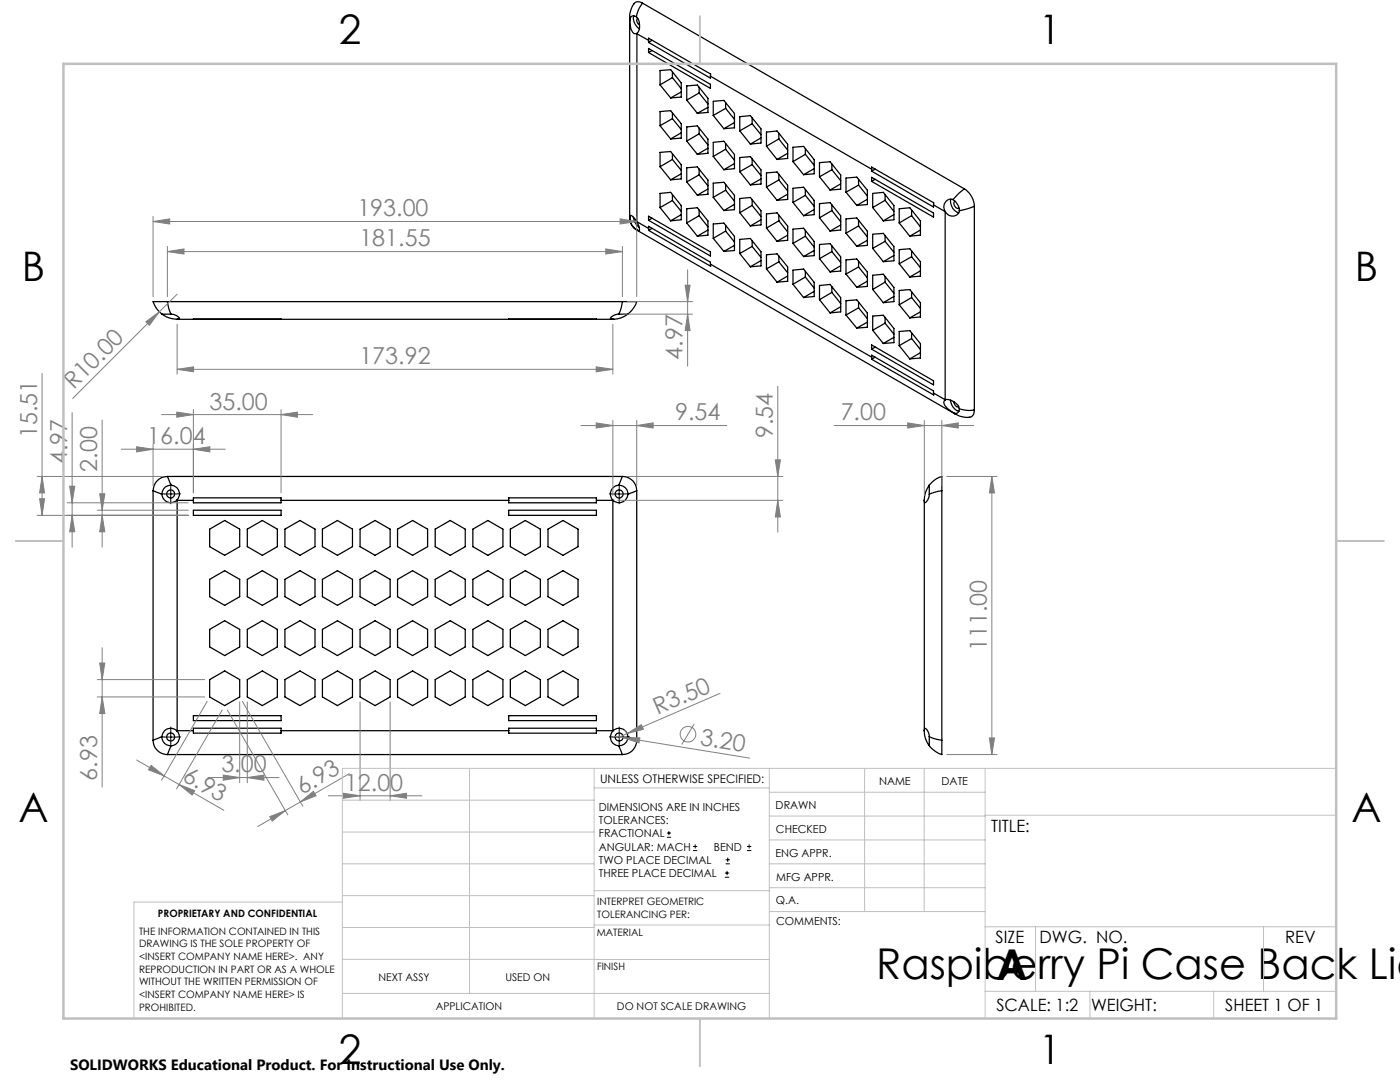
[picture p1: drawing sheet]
<svg xmlns="http://www.w3.org/2000/svg" width="279mm" height="216mm" viewBox="0 0 279 216" stroke-linecap="round" stroke-linejoin="round" font-family="sans-serif">
<g fill="none" stroke="#000" stroke-width=".25">
<path d="M125.7 3.5v.6M125.7 3.5v39.9M125.7 4.1v.7a2.55 2.55 0 0 0 .8 1.9h.6M126.5 3.2a2.47 2.47 0 0 0 1.1 2.6M126.5 .7l-.6 1.4-.2 1.4M127 3.4a2.65 2.65 0 0 1 .1 3.3M127 3.4l-.4-.2a.74 .74 0 0 0-.9 .9M127.1 6.7l2.3 1.3M127.1 6.7v37.6M127.2 3.7a.93 .93 0 0 0 .4 1.3M128.2 .6l-.8 1.5-.4 1.3M128.2 .6a1.18 1.18 0 0 0-1.7 .2"/>
<path d="M128.2 .6l64.2 37.1M129.4 8v-.4l12.4 7.2v.4M129.4 9.7l12.4 7.1v.8l-12.4-7.1zM129.4 8v.5M129.4 8.5l12.4 7.1v-.4M130.1 8l-.7 .5M130.1 10.1l-.7 .4M131.7 16.9v-2.8l2.1-.2 2.2 2.6v2.9l-2.2 .1M131.7 16.9l2.1 2.6M134.2 15.5l-2.5 1.4M134.2 14.4v1.1M134.2 15.5l1.8 2.2"/>
<path d="M136 18.3l-2.2 1.2M137.1 20v-2.9l2.1-.1 2.1 2.6v2.8l-2.1 .2M137.1 20l2.1 2.6M139.5 18.6l-2.4 1.4M139.5 17.4v1.2M139.5 18.6l1.8 2.1M141.8 15.2l32.2 18.6M131.7 25.1v-2.8l2.1-.2 2.2 2.6v2.9l-2.2 .1M131.7 33.3v-2.9l2.1-.2 2.2 2.7v2.8l-2.2 .2M131.7 25.1l2.1 2.6M131.7 33.3l2.1 2.6M134.2 22.5v1.2"/>
<path d="M134.2 30.7v1.1M134.2 38.8v1.2M134.2 23.7l-2.5 1.4M134.2 23.7l1.8 2.2M134.2 31.8l-2.5 1.5M134.2 31.8l1.8 2.2M136 26.5l-2.2 1.2M136 34.7l-2.2 1.2M137.1 28.2v-2.9l2.1-.2 2.1 2.7v2.8l-2.1 .2M137.1 36.3v-2.8l2.1-.2 2.1 2.6v2.9l-2.1 .1M137.1 28.2l2.1 2.6M137.1 36.3l2.1 2.6"/>
<path d="M139.5 25.6v1.1M139.5 33.7v1.2M139.5 26.7l-2.4 1.5M139.5 26.7l1.8 2.2M139.5 34.9l-2.4 1.4M139.5 34.9l1.8 2.2M141.3 21.4l-2.1 1.2M141.3 29.6l-2.1 1.2M141.3 37.7l-2.1 1.2M142.3 23v-2.8l2.2-.2 2.1 2.6v2.9l-2.1 .2M142.3 31.2v-2.8l2.2-.2 2.1 2.6v2.9l-2.1 .2M142.3 39.4v-2.9l2.2-.1 2.1 2.6v2.8l-2.1 .2"/>
<path d="M142.3 31.2l2.2 2.7M142.3 23l2.2 2.7M142.3 39.4l2.2 2.6M144.8 21.6l-2.5 1.4M144.8 20.5v1.1M144.8 28.6v1.2M144.8 36.8v1.2M144.8 21.6l1.8 2.2M144.8 29.8l-2.5 1.4M144.8 29.8l1.8 2.2M144.8 38l-2.5 1.4M144.8 38l1.8 2.1"/>
<path d="M146.6 24.4l-2.1 1.3M146.6 32.6l-2.1 1.3M147.6 34.3l2.2 2.6M147.6 26.1v-2.8l2.2-.2 2.1 2.6v2.8l-2.1 .3M147.6 34.3v-2.9l2.2-.1 2.1 2.6v2.8l-2.1 .2M147.6 26.1l2.2 2.7M150.1 24.7l-2.5 1.4M150.1 23.5v1.2M150.1 31.7v1.1M150.1 39.9v1.1M150.1 24.7l1.8 2.2M150.1 32.8l-2.5 1.5"/>
<path d="M150.1 32.8l1.8 2.2M151.9 27.5l-2.1 1.3M151.9 35.7l-2.1 1.2M153 37.3l2.1 2.7M153 29.2v-2.8l2.1-.3 2.1 2.7v2.8l-2.1 .2M153 37.3v-2.8l2.1-.2 2.1 2.7v2.8l-2.1 .2M153 29.2l2.1 2.6M155.4 27.7l-2.4 1.5M155.4 26.6v1.1M155.4 34.7v1.2M155.4 27.7l1.8 2.3M155.4 35.9l-2.4 1.4"/>
<path d="M155.4 35.9l1.8 2.2M157.2 30.6l-2.1 1.2M157.2 38.7l-2.1 1.3M158.3 32.2v-2.8l2.1-.2 2.1 2.7v2.8l-2.1 .2M158.3 32.2l2.1 2.7M160.7 30.8l-2.4 1.4M160.7 29.7v1.1M160.7 37.8v1.2M160.7 30.8l1.8 2.2M160.7 39l-2.4 1.4M160.7 39l1.8 2.2M162.5 33.7l-2.1 1.2"/>
<path d="M163.5 35.3v-2.8l2.2-.2 2.1 2.6v2.8l-2.1 .2M163.5 35.3l2.2 2.6M166 33.9l-2.5 1.4M166 32.7v1.2M166 33.9l1.8 2.2M167.8 36.7l-2.1 1.2M168.8 38.3v-2.8l2.2-.2 2.1 2.7v2.8l-2.1 .2M168.8 38.3l2.2 2.7M171.3 36.9l-2.5 1.4M171.3 35.8v1.1M171.3 36.9l1.8 2.2M173.1 39.8l-2.1 1.2"/>
<path d="M174 33.8v-.5l12.3 7.2v.4M174 35.4l12.3 7.1v.8l-12.3-7.1zM174 33.8v.3M174 34.1l12.3 7.2v-.4M174.7 33.7l-.7 .4M174.7 35.8l-.7 .4M176.6 40l-2.4 1.4M176.6 38.8v1.2M176.6 40l1.8 2.2M189.8 39.8a2.45 2.45 0 0 0 1.5 2.7M190.2 39.8a2.79 2.79 0 0 1 1.3 2.3M190.2 39.8a1.49 1.49 0 0 0-1.7 .6 1.49 1.49 0 0 0 .1 1.8"/>
<path d="M192.4 37.7l-2.2 2.1M192.4 37.7a4.3 4.3 0 0 1 2.1 3.5M125.7 43.4a2.99 2.99 0 0 0 1.5 2.6M125.7 43.4v.2M125.7 43.6v-.4l.1-.2h.2l.5 .4 .6 .9M125.7 43.6a2.71 2.71 0 0 0 1.3 2.2M126.4 43.4a2.89 2.89 0 0 0 1.1 1.9M127 45.8l.2 .2M127.1 44.3l.4 .8 .1 .8-.2 .1-.4-.2M127.1 44.2l2.3 1.4M127.2 46l63.4 36.6M129.4 46l12.4 7.1v-.4"/>
<path d="M129.4 45.6v.4M129.4 43.1l12.4 7.2v.8l-12.4-7.1zM129.4 45.6v-.4l12.4 7.1v.4M130.1 43.5l-.7 .5M130.1 45.6l-.7 .4M131.7 41.4v-2.8l2.1-.2 2.2 2.6v2.9l-2.2 .2M131.7 41.4l2.1 2.7M134.2 40l-2.5 1.4M134.2 40l1.8 2.2M136 42.8l-2.2 1.3M137.1 44.5v-2.8l2.1-.2 2.1 2.6v2.8l-2.1 .2M137.1 44.5l2.1 2.6"/>
<path d="M139.5 41.9v1.1M139.5 43l-2.4 1.5M139.5 43l1.8 2.3M141.3 45.9l-2.1 1.2M141.8 52.7l32.2 18.6M142.3 47.6v-2.9l2.2-.2 2.1 2.7v2.8l-2.1 .2M142.3 47.6l2.2 2.6M144.8 45v1.1M144.8 46.1l-2.5 1.5M144.8 46.1l1.8 2.2M146.6 40.8l-2.1 1.2M146.6 49l-2.1 1.2"/>
<path d="M147.6 42.4v-2.8l2.2-.2 2.1 2.7v2.8l-2.1 .2M147.6 50.6v-2.8l2.2-.2 2.1 2.6v2.9l-2.1 .1M147.6 50.6l2.2 2.6M147.6 42.4l2.2 2.7M150.1 48v1.2M150.1 41l-2.5 1.4M150.1 41l1.8 2.2M150.1 49.2l-2.5 1.4M150.1 49.2l1.8 2.2M151.9 43.9l-2.1 1.2M151.9 52l-2.1 1.2M153 45.5v-2.8l2.1-.2 2.1 2.6v2.8l-2.1 .3"/>
<path d="M153 53.7v-2.9l2.1-.1 2.1 2.6v2.8l-2.1 .2M153 53.7l2.1 2.6M153 45.5l2.1 2.7M155.4 42.9v1.2M155.4 51.1v1.1M155.4 44.1l-2.4 1.4M155.4 44.1l1.8 2.2M155.4 52.2l-2.4 1.5M155.4 52.2l1.8 2.2M157.2 46.9l-2.1 1.3M157.2 55.1l-2.1 1.2M158.3 40.4l2.1 2.6"/>
<path d="M158.3 40.4v-2.8l2.1-.2 2.1 2.6v2.8l-2.1 .2M158.3 48.6v-2.9l2.1-.2 2.1 2.7v2.8l-2.1 .2M158.3 56.7v-2.8l2.1-.2 2.1 2.6v2.9l-2.1 .2M158.3 56.7l2.1 2.7M158.3 48.6l2.1 2.6M160.7 46v1.1M160.7 54.2v1.1M160.7 47.1l-2.4 1.5M160.7 47.1l1.8 2.2M160.7 55.3l-2.4 1.4M160.7 55.3l1.8 2.2M162.5 41.8l-2.1 1.2"/>
<path d="M162.5 50l-2.1 1.2M162.5 58.1l-2.1 1.3M163.5 43.5v-2.9l2.2-.2 2.1 2.7v2.8l-2.1 .2M163.5 51.6v-2.8l2.2-.2 2.1 2.7v2.8l-2.1 .2M163.5 59.8v-2.8l2.2-.2 2.1 2.6v2.8l-2.1 .2M163.5 59.8l2.2 2.6M163.5 43.5l2.2 2.6M163.5 51.6l2.2 2.7M166 40.9v1.1M166 49v1.2M166 57.2v1.1M166 42l-2.5 1.5"/>
<path d="M166 42l1.8 2.2M166 50.2l-2.5 1.4M166 50.2l1.8 2.2M166 58.3l-2.5 1.5M166 58.3l1.8 2.3M167.8 44.9l-2.1 1.2M167.8 53l-2.1 1.3M168.8 46.5v-2.8l2.2-.2 2.1 2.6v2.9l-2.1 .1M168.8 54.7v-2.8l2.2-.2 2.1 2.6v2.9l-2.1 .1M168.8 54.7l2.2 2.6M168.8 46.5l2.2 2.6M171.3 44v1.1"/>
<path d="M171.3 52.1v1.2M171.3 45.1l-2.5 1.4M171.3 45.1l1.8 2.2M171.3 53.3l-2.5 1.4M171.3 53.3l1.8 2.2M173.1 47.9l-2.1 1.2M173.1 56.1l-2.1 1.2M174.2 41.4v-2.8l2.1-.2 2.1 2.6v2.9l-2.1 .2M174.2 49.6v-2.9l2.1-.1 2.1 2.6v2.8l-2.1 .2M174.2 57.7v-2.8l2.1-.2 2.1 2.7v2.8l-2.1 .2M174.2 41.4l2.1 2.7M174.2 57.7l2.1 2.7"/>
<path d="M174.2 49.6l2.1 2.6M176.6 47v1.2M176.6 55.2v1.1M176.6 48.2l-2.4 1.4M176.6 48.2l1.8 2.1M176.6 56.3l-2.4 1.4M176.6 56.3l1.8 2.2M178.4 42.8l-2.1 1.3M178.4 51l-2.1 1.2M178.4 59.2l-2.1 1.2M179.5 44.5v-2.8l2.1-.2 2.1 2.6v2.8l-2.1 .2M179.5 52.6v-2.8l2.1-.2 2.1 2.6v2.9l-2.1 .2"/>
<path d="M179.5 44.5l2.1 2.6M179.5 52.6l2.1 2.7M181.9 43l-2.4 1.5M181.9 41.9v1.1M181.9 50.1v1.1M181.9 58.2v1.2M181.9 43l1.8 2.3M181.9 51.2l-2.4 1.4M181.9 51.2l1.8 2.2M181.9 59.4l-2.4 1.4M181.9 59.4l1.8 2.2M183.7 45.9l-2.1 1.2"/>
<path d="M183.7 54l-2.1 1.3M186.3 40.9l2.3 1.3M188.6 42.2v37.6M190.6 40.1a.84 .84 0 0 0-.1 1 .84 .84 0 0 0 .9 .4M191.5 42.1a1.48 1.48 0 0 1-1.4 1.1 1.48 1.48 0 0 1-1.5-1M194.5 41.2l-3 .9M194.5 41.2v40.6M32.3 62.7h1.8M32.3 62.7a5.2 5.2 0 0 0 3 1M33.4 60.2l.2 1.1 .5 1.4M33.4 60.2h-2.8a5.3 5.3 0 0 0 1.7 2.5M33.4 60.2h90.8"/>
<path d="M34.1 62.7a1.75 1.75 0 0 1 1.7 .9l-.5 .1M35.3 63.7h87M38.6 63.7h17.5M101.5 63.7h17.5M122.3 63.7h.1M123.5 62.7h1.8M123.5 62.7h-.2a1.69 1.69 0 0 0-1.5 .9l.5 .1M124.2 60.2h2.9a5.3 5.3 0 0 1-1.8 2.5M124.2 60.2l-.2 1.1-.5 1.4M125.3 62.7l-1.5 .8-1.5 .2M167.8 61.2l-2.1 1.2M168.8 62.9v-2.9l2.2-.2 2.1 2.7v2.8l-2.1 .2"/>
<path d="M168.8 62.9l2.2 2.6M171.3 60.3v1.1M171.3 61.4l-2.5 1.5M171.3 61.4l1.8 2.2M173.1 64.3l-2.1 1.2M174 71.3v.4M174 71.7l12.3 7.1v-.4M174 68.8l12.3 7.2v.8l-12.3-7.1zM174 71.3v-.4l12.3 7.1v.4M174.2 65.9v-2.8l2.1-.2 2.1 2.6v2.9l-2.1 .1M174.2 65.9l2.1 2.6M174.7 69.3l-.7 .4"/>
<path d="M174.7 71.3l-.7 .4M176.6 63.3v1.2M176.6 64.5l-2.4 1.4M176.6 64.5l1.8 2.2M178.4 67.3l-2.1 1.2M179.5 60.8v-2.8l2.1-.2 2.1 2.6v2.9l-2.1 .1M179.5 69v-2.9l2.1-.1 2.1 2.6v2.8l-2.1 .2M179.5 69l2.1 2.6M179.5 60.8l2.1 2.6M181.9 66.4v1.2M181.9 67.6l-2.4 1.4M181.9 67.6l1.8 2.1"/>
<path d="M183.7 62.2l-2.1 1.2M183.7 70.4l-2.1 1.2M186.3 78.4l2.3 1.4M188.6 79.8a2.56 2.56 0 0 1 2.9 1.8M188.6 79.8l-.2 .2a2.41 2.41 0 0 0 1.7 2.2l.1 .1M189.7 79.8a2.53 2.53 0 0 0 1.7 2.3M30.6 97.9l1.7 .7M30.6 97.9v49.8M32.3 98.6a1.76 1.76 0 0 0 1.1 1.6 1.76 1.76 0 0 0 1.9-.4M33.4 95.1l.7 1.7M33.4 95.1a2.87 2.87 0 0 0-2.8 2.8M33.4 95.1h90.8"/>
<path d="M34.1 96.8a1.77 1.77 0 0 1 1.6 1.1 1.77 1.77 0 0 1-.4 1.9M34.1 96.8a1.77 1.77 0 0 0-1.8 1.8M35.3 99.8h.1M35.3 99.8h3.3M35.3 99.8v46M38.6 99.8v-.5h17.5v.5M38.6 99.8v.5h17.5v-.5M56.1 99.8h45.4M101.5 99.8v-.5h17.5v.5M101.5 99.8v.5h17.5v-.5M119 99.8h3.3M122.3 99.8v46"/>
<path d="M123.5 96.8a1.77 1.77 0 0 0-1.6 1.1 1.77 1.77 0 0 0 .4 1.9M123.5 96.8a1.75 1.75 0 0 1 1.8 1.8M124.2 95.1l-.7 1.7M124.2 95.1a2.85 2.85 0 0 1 2.9 2.8M125.3 98.6a1.76 1.76 0 0 1-1.1 1.6 1.76 1.76 0 0 1-1.9-.4M127.1 97.9l-1.8 .7M127.1 97.9v49.8M184.5 99.8v46M185.5 96.8v1.8M185.5 96.8l.4-.5a4.5 4.5 0 0 1 2.1-1.2v2.8M185.5 98.6a1.75 1.75 0 0 1-1 1.7v-.5M185.5 96.8a5.2 5.2 0 0 0-1 3"/>
<path d="M188 97.9l-1.2 .2-1.3 .5M188 97.9v49.8M190.2 82.3l.4 .3M190.4 80.2a.94 .94 0 0 0 .9 1M190.6 82.6l1.4 .5 1.5 .2M191.5 81.6l1.8 .3 1.2-.1M191.5 81.6a.76 .76 0 0 1-.9 .9l-.4-.2M194.5 81.8l-.1 .4a1.08 1.08 0 0 1-.9 1.1M38.6 101.8h17.5v1h-17.5zM41.8 105.6l3-1.7 3 1.7v3.5l-3 1.7-3-1.7zM41.8 115.6l3-1.7 3 1.7v3.5l-3 1.7-3-1.7zM49.4 105.6l3-1.7 3 1.7v3.5l-3 1.7-3-1.7z"/>
<path d="M49.4 115.6l3-1.7 3 1.7v3.5l-3 1.7-3-1.7zM56.9 105.6l3-1.7 3 1.7v3.5l-3 1.7-3-1.7zM56.9 115.6l3-1.7 3 1.7v3.5l-3 1.7-3-1.7zM64.3 105.6l3-1.7 3 1.7v3.5l-3 1.7-3-1.7zM64.3 115.6l3-1.7 3 1.7v3.5l-3 1.7-3-1.7zM71.9 105.6l3-1.7 3 1.7v3.5l-3 1.7-3-1.7zM71.9 115.6l3-1.7 3 1.7v3.5l-3 1.7-3-1.7zM79.3 105.6l3-1.7 3 1.7v3.5l-3 1.7-3-1.7zM79.3 115.6l3-1.7 3 1.7v3.5l-3 1.7-3-1.7zM86.9 105.6l3-1.7 3 1.7v3.5l-3 1.7-3-1.7zM86.9 115.6l3-1.7 3 1.7v3.5l-3 1.7-3-1.7zM94.4 105.6l3-1.7 3 1.7v3.5l-3 1.7-3-1.7z"/>
<path d="M94.4 115.6l3-1.7 3 1.7v3.5l-3 1.7-3-1.7zM101.5 101.8h17.5v1h-17.5zM101.8 105.6l3-1.7 3 1.7v3.5l-3 1.7-3-1.7zM101.8 115.6l3-1.7 3 1.7v3.5l-3 1.7-3-1.7zM109.4 105.6l3-1.7 3 1.7v3.5l-3 1.7-3-1.7zM109.4 115.6l3-1.7 3 1.7v3.5l-3 1.7-3-1.7zM41.8 125.6l3-1.7 3 1.7v3.5l-3 1.7-3-1.7zM41.8 135.6l3-1.7 3 1.7v3.5l-3 1.7-3-1.7zM49.4 125.6l3-1.7 3 1.7v3.5l-3 1.7-3-1.7zM49.4 135.6l3-1.7 3 1.7v3.5l-3 1.7-3-1.7zM56.9 125.6l3-1.7 3 1.7v3.5l-3 1.7-3-1.7zM56.9 135.6l3-1.7 3 1.7v3.5l-3 1.7-3-1.7z"/>
<path d="M64.3 125.6l3-1.7 3 1.7v3.5l-3 1.7-3-1.7zM64.3 135.6l3-1.7 3 1.7v3.5l-3 1.7-3-1.7zM71.9 125.6l3-1.7 3 1.7v3.5l-3 1.7-3-1.7zM71.9 135.6l3-1.7 3 1.7v3.5l-3 1.7-3-1.7zM79.3 125.6l3-1.7 3 1.7v3.5l-3 1.7-3-1.7zM79.3 135.6l3-1.7 3 1.7v3.5l-3 1.7-3-1.7zM86.9 125.6l3-1.7 3 1.7v3.5l-3 1.7-3-1.7zM86.9 135.6l3-1.7 3 1.7v3.5l-3 1.7-3-1.7zM94.4 125.6l3-1.7 3 1.7v3.5l-3 1.7-3-1.7zM94.4 135.6l3-1.7 3 1.7v3.5l-3 1.7-3-1.7zM101.8 125.6l3-1.7 3 1.7v3.5l-3 1.7-3-1.7zM101.8 135.6l3-1.7 3 1.7v3.5l-3 1.7-3-1.7z"/>
<path d="M109.4 125.6l3-1.7 3 1.7v3.5l-3 1.7-3-1.7zM109.4 135.6l3-1.7 3 1.7v3.5l-3 1.7-3-1.7zM30.6 147.7a2.88 2.88 0 0 0 2.8 2.9M32.3 147l-1.7 .7M32.3 147a1.7 1.7 0 0 0 1.8 1.8M33.4 150.6h90.8M34.1 148.8l-.7 1.8M35.3 145.8a1.74 1.74 0 0 0-1.9-.4 1.74 1.74 0 0 0-1.1 1.6M35.3 145.8a1.74 1.74 0 0 1 .4 1.9 1.74 1.74 0 0 1-1.6 1.1M35.3 145.8h3.3M35.3 145.8h.1M38.6 145.8v.5h17.5v-.5"/>
<path d="M38.6 142.8h17.5v1h-17.5zM38.6 145.8v-.5h17.5v.5M56.1 145.8h45.4M101.5 145.8v.5h17.5v-.5M101.5 142.8h17.5v1h-17.5zM101.5 145.8v-.5h17.5v.5M119 145.8h3.3M122.3 145.8a1.74 1.74 0 0 0-.4 1.9 1.74 1.74 0 0 0 1.6 1.1M122.3 145.8a1.74 1.74 0 0 1 1.9-.4 1.74 1.74 0 0 1 1.1 1.6M123.5 148.8l.7 1.8M125.3 147l1.8 .7M125.3 147a1.68 1.68 0 0 1-1.8 1.8"/>
<path d="M127.1 147.7a2.85 2.85 0 0 1-2.9 2.9M184.5 145.8v-.5a1.7 1.7 0 0 1 1 1.7M184.5 145.8l.2 1.5 .8 1.5M185.5 147l1.3 .5 1.2 .2M185.5 147v1.8M188 147.7v2.9l-1.2-.6-1.3-1.2"/>
<circle cx="34.1" cy="98.6" r=".8"/>
<circle cx="123.6" cy="98.6" r=".8"/>
<circle cx="34.1" cy="147.1" r=".8"/>
<circle cx="123.6" cy="147.1" r=".8"/>
</g>
<g fill="none" stroke="#808080" stroke-width=".2">
<path d="M30.6 44.2l3.3-.5v1zM30.6 43.2v16M30.6 44.2h96.5M33.4 50.2l3.3-.5v1zM33.4 49.2v10M33.4 50.2h90.8M35.3 58.7l-3.5 3.5M120.9 49.7l3.3 .5-3.3 .5zM123.8 43.7l3.3 .5-3.3 .5zM124.2 49.2v10M127.1 43.2v16M136.7 56.9h1l-.5 3.3z"/>
<path d="M137.2 53.8v19.3M8.4 74.5v28.3M29.1 64.2l2.7-2-2 2.7zM31.8 62.2l-17.3 17.3M35.3 73.7l3.3-.5v1zM35.3 64.7v10M35.3 73.7h87M119 73.2l3.3 .5-3.3 .5zM122.3 64.7v10M124.5 62.7h13.7M125.2 60.2h13M137.2 62.7l.5 3.3h-1z"/>
<path d="M155.2 77.1v29.1M7.4 95.1h25M7.9 99.5h1l-.5 3.3zM8.4 95.1l.5 3.3h-1zM13.9 97h1l-.5 3.3zM14.4 82.3v26.9M19.9 98.5h1l-.5 3.3zM20.4 83.8v25.4M24.2 89.6h20.7M27.3 89.1l3.3 .5-3.3 .6zM30.6 88.7v8.2M32.2 82.7h30.2"/>
<path d="M35.3 82.2l3.3 .5-3.3 .6zM38.6 89.6l3.3-.5v1.1zM38.6 81.7v16.6M56.1 82.7l3.3-.5v1.1zM56.1 81.7v16.6M116 84.9h29.1M119 84.4l3.3 .5-3.3 .5zM122.3 83.9v14.9M123.3 99.8h32.9M125.2 95.1h31M127.1 84.9l3.3-.5v1zM127.1 83.9v13"/>
<path d="M154.7 91.8h1.1l-.6 3.3zM155.2 99.8l.6 3.4h-1.1zM166.5 84.9h27.8M181.2 84.4l3.3 .5-3.3 .5zM184.5 83.9v14.9M188 84.9l3.2-.5v1zM188 83.9v13M188.9 95.1h10.1M197.9 95.1l.6 3.3h-1.1zM197.9 95.1v55.5M7.4 102.8h30.2M13.4 100.3h24.2"/>
<path d="M14.4 102.8l.5 3.3h-1zM19.4 101.8h18.2M20.4 102.8l.5 3.3h-1zM19.4 135.6h21.5M19.4 139.1h21.5M19.9 132.3h1l-.5 3.3zM20.4 139.1l.5 3.3h-1zM20.4 129.3v27.8M41.3 139.9l-9.1 15.8M48.4 139.9l12 21M143.7 138.4l-18.5 8M27.3 151.7l17.4 10"/>
<path d="M30.2 152.7l2.6 2.1-3.2-1.2zM35.8 156.6l3.1 1.2-.6 .8zM41.5 155.2h14.2M44.3 141.7l-9.1 15.7M44.6 154.7l3.2 .5-3.2 .5zM45.4 141.7l12 20.9M47.8 140.1v16.1M49.4 155.2l3.3-.5v1zM49.4 140.1v16.1M65.5 158.8h18.7M68.5 158.3l3.4 .5-3.4 .5zM69.7 154.4l-9.8 5.6"/>
<path d="M71.9 140.1v19.7M77.9 158.8l3.2-.5v1zM77.9 140.1v19.7M122.8 146.9l1.6 .3M124.4 147.2h3.3l-.2 1zM124.4 147.2l25.2 4.1M124.6 145.7l.5 .5M125.2 146.4l2.8-1.8 .4 .9zM125.2 146.4l-1.6 .7M138.5 144.5l-2.4 4.1M188.9 150.6h10.1M197.4 147.2h1.1l-.6 3.4z"/>
<path d="M53.8 162.9l3.1-1.2-2.6 2.1zM56.9 161.7l-5.5 3.2M59.9 160l2.6-2.1 .6 .9zM59.9 160l-3 1.7"/>
<circle cx="137.3" cy="146.5" r="1.56"/>
</g>
<g fill="none" stroke="#000" stroke-width=".2">
<path d="M32.8 98.6h2.5M34.1 97.3v2.5M122.3 98.6h2.5M123.6 97.3v2.5M32.8 147.1h2.5M34.1 145.8v2.5M122.3 147.1h2.5M123.6 145.8v2.5M133.1 167.1h.8M133.1 166.2h.8M133.5 165.8v.9M138.3 169.7h.8"/>
<path d="M138.3 168.9h.8M138.7 168.5v.8M144.7 175h.8M144.7 174.2h.8M144.8 172.4h.9M144.8 171.6h.9M145.1 173.8v.8M145.2 171.1v.9M149.1 169.7h.8M149.1 168.9h.8M149.5 168.5v.8"/>
</g>
<g fill="none" stroke="#000" stroke-width=".2" stroke-dasharray="15.2 1.3 1.3 1.3" stroke-linecap="butt">
<path d="M32.8 98.5h-.8M34.1 97.3v-.8M34.1 99.8v.8M35.3 98.5h.8M122.3 98.5h-.8M123.6 97.3v-.8M123.6 99.8v.8M124.8 98.5h.8M32.8 147h-.8M34.1 145.8v-.8M34.1 148.3v.8M35.3 147h.8"/>
<path d="M122.3 147h-.8M123.6 145.8v-.8M123.6 148.3v.8M124.8 147h.8"/>
</g>
<g fill="none" stroke="#c0c0c0" stroke-width=".2">
<path d="M68.3 159.7h50.3M93.7 153.3v44.9M118.6 153.3v49.9M118.6 157.2h34.9M153.5 153.3v49.9M153.5 158.1h43.1M172.5 153.3v28.6M184.4 153.3v28.6M196.6 153.3v49.9M266.7 153.3h-198.4v49.9M68.3 178.7h50.3M68.3 172.4h50.3"/>
<path d="M68.3 166h50.3M68.3 180h-41.6v23.2M118.6 177.7h35M153.5 167.6h43.1M153.5 162.8h43.1M153.5 172.4h43.1M153.5 177.1h43.1M196.6 162.7h70.1M68.3 198.2h85.2M68.3 191.4l85.2 .1M68.3 185.1h50.3M118.6 184.6h35"/>
<path d="M153.6 181.9h43M196.6 197.8h70.1M196.6 184.9h70.1M206.7 184.9v12.9M217.5 197.8v5.4M242.2 197.8v5.4M252.2 184.9v12.9"/>
</g>
<path d="M139.7 3.2v9.5M3.1 107.9h9.6M266.7 107.9h9.5M139.7 203.2v9.6" fill="none" stroke="#c0c0c0" stroke-width=".25"/>
<path d="M12.7 12.7h254v190.5h-254z" fill="none" stroke="#c0c0c0" stroke-width=".5"/>
<g fill="#808080">
<path d="M125.2 146.4l2.8-1.8 .4 .9z"/>
<path d="M29.1 64.2l2.7-2-2 2.7z"/>
<path d="M124.4 147.2h3.3l-.2 1z"/>
<path d="M38.6 89.6l3.3-.5v1.1zM27.3 89.1l3.3 .5-3.3 .6zM56.1 82.7l3.3-.5v1.1zM35.3 82.2l3.3 .5-3.3 .6zM120.9 49.7l3.3 .5-3.3 .5zM33.4 50.2l3.3-.5v1zM119 73.2l3.3 .5-3.3 .5zM35.3 73.7l3.3-.5v1z"/>
<path d="M44.6 154.7l3.2 .5-3.2 .5zM49.4 155.2l3.3-.5v1zM68.5 158.3l3.4 .5-3.4 .5zM77.9 158.8l3.2-.5v1zM30.6 44.2l3.3-.5v1zM123.8 43.7l3.3 .5-3.3 .5z"/>
<path d="M181.2 84.4l3.3 .5-3.3 .5zM188 84.9l3.2-.5v1z"/>
<path d="M53.8 162.9l3.1-1.2-2.6 2.1zM59.9 160l2.6-2.1 .6 .9z"/>
<path d="M20.4 102.8l.5 3.3h-1zM19.9 98.5h1l-.5 3.3zM14.4 102.8l.5 3.3h-1zM13.9 97h1l-.5 3.3zM7.9 99.5h1l-.5 3.3zM8.4 95.1l.5 3.3h-1zM155.2 99.8l.6 3.4h-1.1zM154.7 91.8h1.1l-.6 3.3zM137.2 62.7l.5 3.3h-1zM136.7 56.9h1l-.5 3.3z"/>
<path d="M19.9 132.3h1l-.5 3.3zM20.4 139.1l.5 3.3h-1zM197.9 95.1l.6 3.3h-1.1zM197.4 147.2h1.1l-.6 3.4z"/>
<path d="M30.2 152.7l2.6 2.1-3.2-1.2zM35.8 156.6l3.1 1.2-.6 .8z"/>
<path d="M119 84.4l3.3 .5-3.3 .5zM127.1 84.9l3.3-.5v1z"/>
</g>
<g font-size="8.5">
<text x="174.9" y="195.4">Raspiberry Pi Case Back Lid</text>
<text x="198.9" y="195.5">A</text>
</g>
<g font-size="8.1">
<text x="67.6" y="8.9">2</text>
<text x="207.3" y="8.9">1</text>
<text x="4.4" y="56.2">B</text>
<text x="270.4" y="56.2">B</text>
<text x="3.7" y="164.1">A</text>
<text x="269.7" y="164.1">A</text>
<text x="67.6" y="212.4">2</text>
<text x="207.3" y="212.4">1</text>
</g>
<g font-size="4.7" fill="#808080">
<text x="71.3" y="43.2">193.00</text>
<text x="71.7" y="49.2">181.55</text>
<text x="136.2" y="71.8" transform="rotate(-90 136.2 71.8)">4.97</text>
<text x="14.7" y="77.9" transform="rotate(-45 14.7 77.9)">R10.00</text>
<text x="71.7" y="72.7">173.92</text>
<text x="41.8" y="81.7">35.00</text>
<text x="134.7" y="83.9">9.54</text>
<text x="167.8" y="83.9">7.00</text>
<text x="7.4" y="87.4" transform="rotate(-90 7.4 87.4)">15.51</text>
<text x="29.4" y="88.6">16.04</text>
<text x="154.2" y="87.4" transform="rotate(-90 154.2 87.4)">9.54</text>
<text x="13.4" y="92.7" transform="rotate(-90 13.4 92.7)">4.97</text>
<text x="19.4" y="94.2" transform="rotate(-90 19.4 94.2)">2.00</text>
<text x="197" y="129.9" transform="rotate(-90 197 129.9)">111.00</text>
<text x="131.2" y="142.7" transform="rotate(-23 131.2 142.7)">R3.50</text>
<text x="139.6" y="148.6" transform="rotate(9 139.6 148.6)">3.20</text>
<text x="19.4" y="155.7" transform="rotate(-90 19.4 155.7)">6.93</text>
<text x="36.2" y="155.6" transform="rotate(30 36.2 155.6)">6.93</text>
<text x="44.2" y="154.1">3.00</text>
<text x="60.3" y="158.6" transform="rotate(-30 60.3 158.6)">6.93</text>
<text x="68.8" y="157.8">12.00</text>
</g>
<g font-size="3.4">
<text x="197.8" y="166">TITLE:</text>
<text x="198.7" y="188.1">SIZE</text>
<text x="207.5" y="188.1">DWG. NO.</text>
<text x="256.5" y="188.2">REV</text>
<text x="198.8" y="201.7">SCALE: 1:2</text>
<text x="217.7" y="201.8">WEIGHT:</text>
<text x="244.5" y="201.7">SHEET 1 OF 1</text>
</g>
<text font-size="3" x="14" y="213.5">SOLIDWORKS Educational Product. For Instructional Use Only.</text>
<text font-size="2.4" x="119.8" y="156.2">UNLESS OTHERWISE SPECIFIED:</text>
<g font-size="2.2">
<text x="119.5" y="161.8">DIMENSIONS ARE IN INCHES</text>
<text x="154.8" y="161.4">DRAWN</text>
<text x="175.4" y="156.6">NAME</text>
<text x="187.9" y="156.7">DATE</text>
<text x="119.5" y="164.4">TOLERANCES:</text>
<text x="119.5" y="167.1">FRACTIONAL</text>
<text x="154.9" y="166.3">CHECKED</text>
<text x="119.5" y="169.7">ANGULAR: MACH</text>
<text x="119.5" y="172.4">TWO PLACE DECIMAL</text>
<text x="142.5" y="169.7">BEND</text>
<text x="154.8" y="170.9">ENG APPR.</text>
<text x="119.5" y="175">THREE PLACE DECIMAL</text>
<text x="154.9" y="175.7">MFG APPR.</text>
<text x="154.9" y="180.4">Q.A.</text>
<text x="154.9" y="184.6">COMMENTS:</text>
</g>
<g font-size="2.1">
<text x="75.5" y="195.7">NEXT ASSY</text>
<text x="100.9" y="195.7">USED ON</text>
<text x="86.9" y="201.5">APPLICATION</text>
<text x="123.1" y="201.6">DO NOT SCALE DRAWING</text>
</g>
<g font-size="2">
<text x="31.5" y="182.9">PROPRIETARY AND CONFIDENTIAL</text>
<text x="119.2" y="180.6">INTERPRET GEOMETRIC</text>
<text x="119.2" y="183.1">TOLERANCING PER:</text>
<text x="27.8" y="186.5">THE INFORMATION CONTAINED IN THIS</text>
<text x="27.8" y="189">DRAWING IS THE SOLE PROPERTY OF</text>
<text x="27.8" y="191.6">&lt;INSERT COMPANY NAME HERE&gt;. ANY</text>
<text x="119.1" y="186.7">MATERIAL</text>
<text x="27.8" y="194.1">REPRODUCTION IN PART OR AS A WHOLE</text>
<text x="27.8" y="196.6">WITHOUT THE WRITTEN PERMISSION OF</text>
<text x="119.1" y="193.5">FINISH</text>
<text x="27.8" y="199.1">&lt;INSERT COMPANY NAME HERE&gt; IS</text>
<text x="27.8" y="201.7">PROHIBITED.</text>
</g>
</svg>
